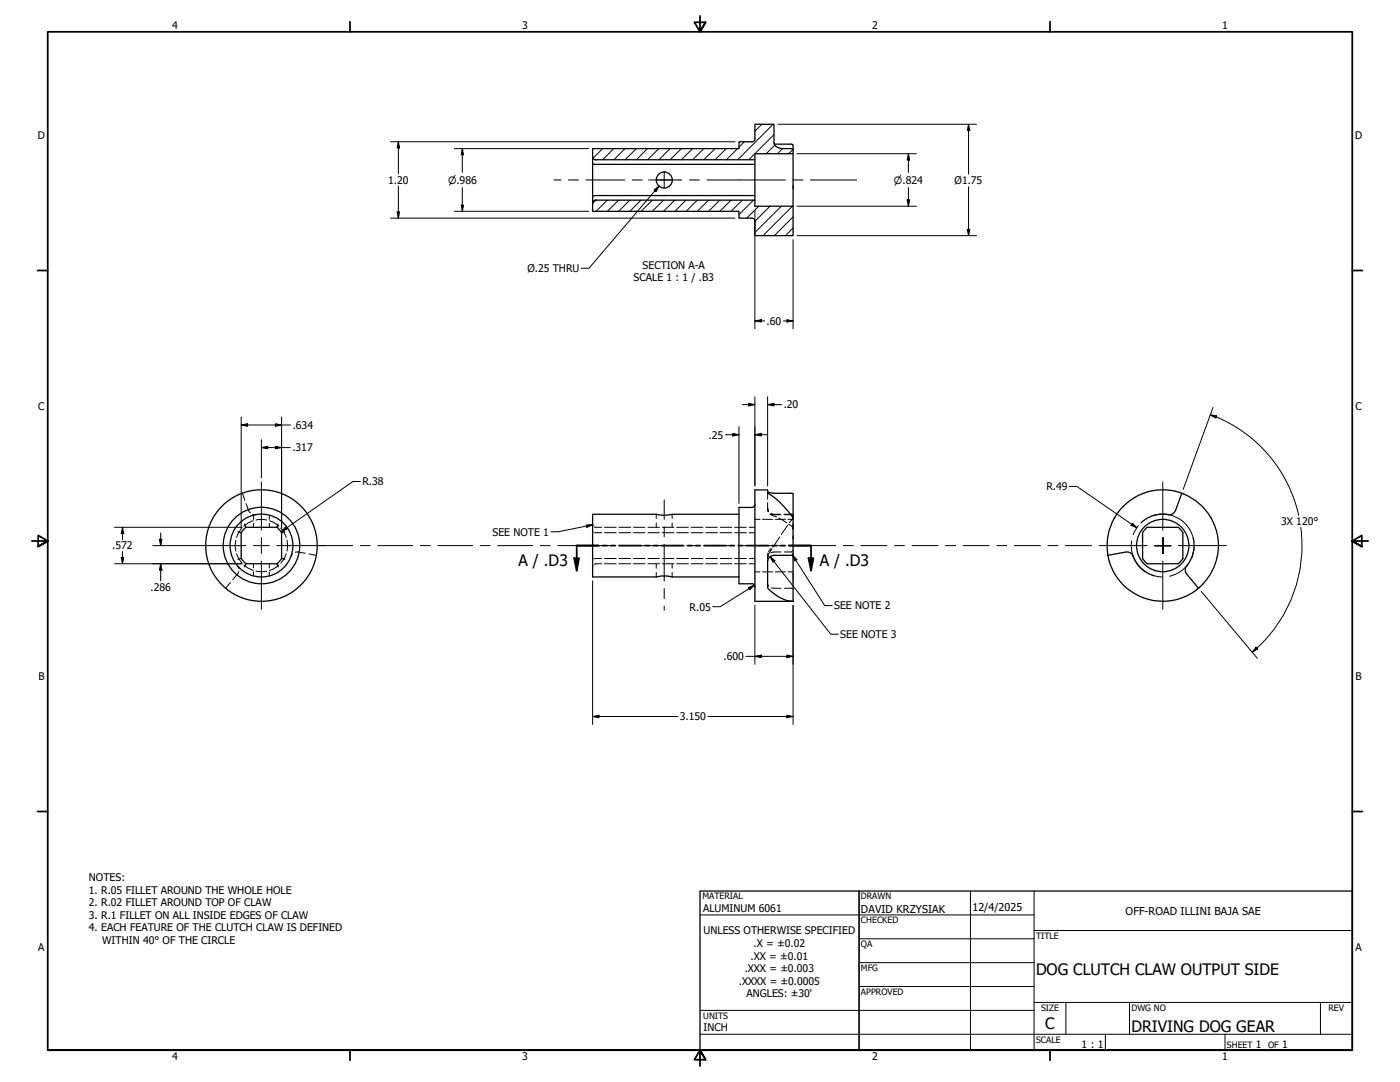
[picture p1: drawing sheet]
<svg xmlns="http://www.w3.org/2000/svg" width="559mm" height="432mm" viewBox="0 0 559 432" stroke-linecap="round" stroke-linejoin="round" font-family="sans-serif">
<!-- layer: Hatch (ANSI) -->
<g fill="none" stroke="#000" stroke-width=".4">
<path d="M240.5 59.3l-3.8 3.8M245 59.3l-4.5 4.5M249.5 59.3l-4.5 4.5M254 59.3l-4.5 4.5M258.4 59.3l-4.4 4.5M263 59.3l-4.5 4.5M267.5 59.3l-4.5 4.5M272 59.3l-4.5 4.5M276.4 59.3l-4.4 4.5M280.9 59.3l-4.4 4.5M285.4 59.3l-4.5 4.5M289.9 59.3l-4.5 4.5"/>
<path d="M294.4 59.3l-4.5 4.5M297.1 56.6l-2.1 2.1M304.1 49.6l-2.8 2.8M308.6 49.6l-14.2 14.2M308.9 53.7l-10 10.1M309.2 57.9l-3.4 3.4M312.4 59.3l-2.1 2M316.5 59.7l-1.7 1.6M237.9 79.9l-1.4 1.3M242.4 79.9l-4.5 4.4M246.9 79.9l-4.5 4.4M251.4 79.9l-4.5 4.4"/>
<path d="M255.8 79.9l-4.4 4.4M260.3 79.9l-4.4 4.4M264.9 79.9l-4.6 4.4M269.3 79.9l-4.4 4.4M273.8 79.9l-4.4 4.4M278.3 79.9l-4.4 4.4M282.8 79.9l-4.5 4.4M287.3 79.9l-4.5 4.4M291.8 79.9l-4.5 4.4M296.3 79.9l-4.5 4.4M300.7 79.9l-5.7 5.8M302.8 82.3l-4.7 4.8"/>
<path d="M307.3 82.3l-6 6M311.8 82.3l-10.5 10.5M316.3 82.3l-11.8 11.7M316.5 91l-2.9 3M316.5 86.6l-7.4 7.4"/>
</g>
<!-- layer: Hidden (ANSI) -->
<g fill="none" stroke="#000" stroke-width=".4">
<path d="M96.8 196.8l.9 2.8M306.4 196.6v2.7M94.2 215.6l-.3 1.1 .3 3.2M96.6 210.8l-1.5 2.1-.7 1.6M98.2 201l1.1 2.8 .6 .9M101 205.3l1.1 .1M101.1 207.8l-2 .9-1.8 1.3M101.2 205.6v1.7M101.2 208.9v1.5M102.2 207.5l2.6-.2 1.7 .2M107.5 205.6v1.7M107.5 208.9v1.5"/>
<path d="M107.6 207.8l1.1 .4 2.6 1.8M112.1 210.8l1.1 1.3 1 2.4M114.6 215.6l.2 2.1-.2 2.2M236.5 209.2l.2 .6M236.5 212.2l.4 .3M237.2 210.2l3 .2M237.4 212.6h2.8M241.3 210.4h4.6M241.3 212.6h4.6M247.1 210.4h4.6M247.1 212.6h4.6M252.9 210.4h4.5"/>
<path d="M252.9 212.6h4.5M258.6 210.4h4.6M258.6 212.6h4.6M261.9 205.2v1.7M261.9 208.7v1.7M264.4 210.4h4.6M264.4 212.6h4.6M268.3 205.2v1.7M268.3 208.7v1.7M270.1 210.4h4.7M270.1 212.6h4.7M275.9 210.4h4.6"/>
<path d="M275.9 212.6h4.6M281.7 210.4h4.6M281.7 212.6h4.6M287.5 210.4h4.6M287.5 212.6h4.6M293.2 210.4h4.7M293.2 212.6h4.7M299 210.4h2.3M299 212.6h2.3M301.3 207.3h2M304.4 207.3h4M306.4 202.7l.4 1.2"/>
<path d="M306.4 202.9l.4 1.3M306.4 200.6l.2 3.7M307.3 205.2l2.7 1.1M307.7 204.9l1.2 .3h2.7M307.7 205.1l1.2 .3h2.8M307.7 218.9l-.9 1.2M308.1 219.1l-1.5 2.3M308.9 217.7l-.5 .6M309.4 207.3h4.1M310.8 206.8l3.3 1.9M311.2 214.2l-2.5 3.9M312.9 205.2h2.6"/>
<path d="M313.1 205.4l3.1 .1M314.5 209.5l-2.7 3.8M314.5 207.3h2M314.8 209.2l1.6 1.3M316.4 205.8l.1 .3M316.5 206.4l-1.4 2.2M316.5 210.6v.2M316.5 219.6l-.1 .3M91.9 232.5l-1.9 2.3M94.4 221l.7 1.5 1.5 2.2M94.8 225.8l.5 1.1M95.3 228l-.5 1.1-1.9 2.2"/>
<path d="M97.3 225.5l1.8 1.3 2 .8M101.2 225v1.6M101.2 228.2v1.7M102.2 227.9l2.6 .3 1.7-.2M107.5 225v1.6M107.5 228.2v1.7M111.3 225.5l-2.6 1.8-1.1 .3M114.2 221l-1 2.4-1.1 1.3M116.8 221l-.7 .9M117.8 220.4l1.1-.1 3 .5M123.3 221l2.9 .6M236.7 225.6l-.2 .7"/>
<path d="M236.9 222.9l-.4 .3M237.4 222.9h2.8M240.2 225l-3 .2M241.3 222.9h4.6M241.3 225h4.6M247.1 222.9h4.6M247.1 225h4.6M252.9 222.9h4.5M252.9 225h4.5M258.6 222.9h4.6M258.6 225h4.6M261.9 225v1.8"/>
<path d="M261.9 228.5v1.8M264.4 222.9h4.6M264.4 225h4.6M268.3 225v1.8M268.3 228.5v1.8M270.1 222.9h4.7M270.1 225h4.7M275.9 222.9h4.6M275.9 225h4.6M281.7 222.9h4.6M281.7 225h4.6M287.5 222.9h4.6"/>
<path d="M287.5 225h4.6M293.2 222.9h4.7M293.2 225h4.7M299 222.9h2.3M299 225h2.3M301.3 228.2h2M304.4 228.2h4M306.4 233l.5 1M306.4 223.6v.5M306.5 221.9l-.1 1.3M306.5 220.7l-.1 1.1M306.8 221.6l-.4 1.2"/>
<path d="M307.8 234.6l3.9 .2M309.4 228.2h4.1M311.7 220.3h-2.8l-1.2 .4M313.1 234.8h3.1M314.5 228.2h2M316.2 220.2l-3.1 .1M316.4 234.9l.1 .2"/>
</g>
<g fill="#000">
<circle cx="308.2" cy="205.7" r=".19"/>
<circle cx="308.9" cy="217.7" r=".19"/>
<circle cx="316.4" cy="210.3" r=".19"/>
<circle cx="316.5" cy="210.5" r=".19"/>
<circle cx="306.4" cy="221.4" r=".19"/>
</g>
<!-- layer: Visible (ANSI) -->
<g fill="none" stroke="#000" stroke-width=".51">
<path d="M300 56.6h-5v2.7h-58.5v3.2M301.3 55.3v-5.7h7.6l.2 7.9a3.1 3.1 0 0 0 3.4 1.8h3.4l.6 .6M301.4 55.3l-.3 .8-1 .5M309.1 57.5l7.3 .2 .1 3.6h-15.2v2.5h-63.5M236.5 62.5v18.7M236.5 65.2l.9 .4h63.9M236.5 62.5l.3 .8 1 .5M237.8 79.9h63.5v2.4h15.2v11.7h-15.2l-.2-6.4-1-.5h-5.1v-2.8h-58.5v-3.1M237.8 79.8l-.7 .3-.6 1M301.3 63.8v16.1M301.3 78h-63.9l-.9 .5M316.5 61.3v21"/>
<path d="M306.4 196.1a3.1 3.1 0 0 0 2.5 .7l7.6 .2v9.8M471.7 196.8l-2.5 7M95 212.2l1.3 .4v10.3l-1.3 .3M97.7 209.2l.5 1.2M98.2 210.4l-1.9 2.2M98.2 210.4h12.4M110.6 210.4l1.8 2.2M111 209.2l-.4 1.2M113.7 212.2l-1.3 .4v10.3l1.3 .3M295 205.2h-26.7a13.4 13.4 0 0 1-6.4 0h-25.4v25.1h25.4a13.4 13.4 0 0 1 6.4 0h26.7M301.4 201.2l-.3 .8-.6 .4-5.5 .1v30.5h5M315.5 205.2l.7 .1 .3 .5"/>
<path d="M316.5 209.1l-.1 2.1M316.5 213.9v1M456 212.6l1.9-2.2h12.4l1.9 2.2M456.1 212.6v10.3M469.1 203.8l-.6 .9-1 .6a17.2 17.2 0 0 0-8.5 .9l-3.6 2.4M472.1 212.6v10.3M476.3 214.8a12.5 12.5 0 0 1-2.6 11M96.3 222.8l1.9 2.2M98.2 225l-.5 1.3M98.2 225h12.4M110.6 225l.4 1.3M112.4 222.8l-1.8 2.2"/>
<path d="M300.1 232.9l.7 .3 .6 1M316.5 221l-.6 .6h-7a2.49 2.49 0 0 0-2.5 2.5v10.2a13 13 0 0 0 6.5 4.9l3.6 .8M316.5 221v-14.2a36.1 36.1 0 0 0-10.1-10.2v-1.1h-5.1v44.5h15.2M316.5 221v19M442.1 221l.7 3.1M442.1 220.9a22.2 22.2 0 0 1 22.7-25.4 22.2 22.2 0 0 1 21 26.8M442.8 224.1a22.3 22.3 0 0 0 35.1 11.1M449.5 220.3l-7.3 1.3M449.5 220.3l1.2 .1 .9 .6a17.4 17.4 0 0 0 5.1 6.8l3.8 1.9M456 222.8l1.9 2.2h12.4l1.9-2.2M473.7 225.9l-.6 1 .2 1.7 5.1 6.2M480.3 233l-2.4 2.1"/>
<path d="M485.8 222.3a22.2 22.2 0 0 1-5.6 10.7"/>
<circle cx="265.1" cy="71.9" r="3.2"/>
<circle cx="104.4" cy="217.7" r="22.3"/>
<circle cx="104.4" cy="217.7" r="12.5"/>
<circle cx="104.4" cy="217.7" r="15.3"/>
<circle cx="464.1" cy="217.7" r="10.4"/>
</g>
<!-- layer: Section Line (ANSI) -->
<g fill="none" stroke="#000" stroke-width=".7">
<path d="M239 217.7h-8.8v10M240.5 217.7h1.8M243.8 217.7h1.8M247.1 217.7h8.9M257.4 217.7h1.9M260.7 217.7h1.9M264 217.7h8.9M274.4 217.7h1.8M277.7 217.7h1.8M281 217.7h8.8M291.3 217.7h1.8M294.6 217.7h1.8"/>
<path d="M297.9 217.7h8.9M308.2 217.7h1.9M311.5 217.7h1.9M314.8 217.7h8.9v10M229.2 222.8h1.9l-.9 4.9zM322.7 222.8h2l-1 4.9z"/>
</g>
<path d="M229.2 222.8h1.9l-.9 4.9zM322.7 222.8h2l-1 4.9z" fill="#000"/>
<!-- layer: Border (ANSI) -->
<g fill="none" stroke="#000" stroke-width=".7">
<path d="M139.7 8.6v4.1M279.4 6.3v6.4l-2.2-3.8h4.4l-2.2 3.8 2.2-3.8M419.1 8.6v4.1M15 107.9h4M539.8 107.9h4M12.7 215.9h6.3l-3.8-2.2v4.4l3.8-2.2-3.8 2.2M546.1 215.9h-6.3l3.8-2.2v4.4l-3.8-2.2 3.8 2.2M15 323.8h4M539.8 323.8h4M19 419.1v-406.4h520.8v406.4h-520.8h520.8M139.7 419.1v4.1M419.1 419.1v4.1"/>
<path d="M281.6 422.9l-2.2-3.8 2.2 3.8h-4.4l2.2-3.8v6.3"/>
</g>
<!-- layer: Title (ANSI) -->
<g fill="none" stroke="#000" stroke-width=".4">
<path d="M387.3 355.6v63.5M412.7 355.6v63.5M342.9 365.1h69.8M342.9 374.6h69.8M412.7 371.3h127.1M342.9 384.2h69.8M342.9 393.7h69.8M342.9 412.7h196.9M342.9 403.2h69.8M412.7 400h127.1M425.4 400v12.7M441.2 412.7v6.4"/>
<path d="M450.8 400v12.7M488.9 412.7v6.4M527 400v12.7"/>
</g>
<path d="M342.9 355.6h196.9v63.5h-196.9z" fill="none" stroke="#000" stroke-width=".51"/>
<!-- layer: Sketch Geometry (ANSI) -->
<path d="M342.9 355.6v63.5h-63.5M279.4 365.1h63.5M279.4 412.7h63.5M279.4 403.2h63.5" fill="none" stroke="#000" stroke-width=".4"/>
<path d="M342.9 355.6h-63.5v63.5" fill="none" stroke="#000" stroke-width=".51"/>
<!-- layer: Center Mark (ANSI) -->
<g fill="none" stroke="#000" stroke-width=".4">
<path d="M258.8 71.8h.2M261.9 71.8h6.4M265.1 65.5v.2M265.1 68.6v6.4M265.1 78v.2M271.3 71.8h.2M104.3 192.3v19.3M464.1 192.3v19.3M78.9 217.7h19.3M101.2 217.7h6.3M104.3 214.6v6.3M110.5 217.7h19.2"/>
<path d="M438.7 217.7h19.2M460.9 217.7h6.4M464.1 214.6v6.3M464.1 214.6v3.1h-3.2M467.3 217.7h-3.2v3.2M470.3 217.7h19.2M104.3 223.9v19.2M464.1 223.9v19.2"/>
</g>
<!-- layer: Centerline (ANSI) -->
<g fill="none" stroke="#000" stroke-width=".4">
<path d="M221.1 71.8h2.8M226.9 71.8h4M233.9 71.8h15.5M252.3 71.8h4M259.3 71.8h12.9M275.2 71.8h3.9M282.2 71.8h31.3M316.5 71.8h4M323.5 71.8h18.4M265.1 199.5v7.8M126.9 217.7h13.9M143.8 217.7h4"/>
<path d="M150.8 217.7h13.9M167.8 217.7h3.9M174.8 217.7h13.9M191.7 217.7h3.9M198.7 217.7h13.9M215.6 217.7h4M222.6 217.7h21.7M247.3 217.7h4M254.3 217.7h18.1M265.1 210.2v4M265.1 217.2v14.7M275.4 217.7h4"/>
<path d="M282.4 217.7h10.4M295.8 217.7h4M302.8 217.7h10.4M316.2 217.7h4M323.2 217.7h10.4M336.6 217.7h4M343.6 217.7h10.4M357.1 217.7h3.9M364 217.7h10.5M377.4 217.7h4M384.4 217.7h10.4M397.9 217.7h3.9"/>
<path d="M404.9 217.7h10.4M418.3 217.7h4M425.3 217.7h10.4M451.7 215.8a12.5 12.5 0 0 0 5.5 12.4M460.2 205.8a12.5 12.5 0 0 1 16.3 9.8M476.6 218.6l-.9 3.9M265.1 234.9v4M459.9 229.5l3.9 .7M474.2 225.1a12.5 12.5 0 0 1-7.4 4.9M265.1 241.9v1.7"/>
</g>
<!-- layer: Dimension (ANSI) -->
<g fill="none" stroke="#000" stroke-width=".4">
<path d="M155.8 56.6h137.6M159 56.6l.5 2.5h-1zM159 56.6v12.8M181.4 59.3h53.5M184.5 59.3l.5 2.5h-.9zM184.5 59.3v9.5M310.5 49.6h79.3M386.6 49.6l.5 2.5h-1zM386.6 49.6v19.9M159 74.2v12.9M184.5 74.9v9.4M261 75.8l2.1-1.6-1.3 2.3z"/>
<path d="M263.1 74.2l-28 32.9h-3.1M318.1 61.3h47.7M362.1 79.8h1l-.5 2.5zM362.6 61.3l.5 2.6h-1zM362.6 61.3v7.5M362.6 74.9v7.4M386.6 74.5v19.5M155.8 87.1h137.6M158.5 84.6h1l-.5 2.5zM181.4 84.3h53.5M184.1 81.9h.9l-.5 2.4zM301.3 83.9v47.4"/>
<path d="M316.5 95.6v35.7M318.1 94h71.7M318.1 82.3h47.7M386.1 91.6h1l-.5 2.4zM301.3 128.1l2.5-.5v.9zM301.3 128.1h3.9M312.7 128.1h3.8M314.1 127.6l2.4 .5-2.4 .4zM301.3 158.3v35.6M306.4 158.3v35.6M96.3 169.6l2.5-.5v1zM96.3 169.6h19.7"/>
<path d="M96.3 166.4v44.6M104.3 178.6l2.6-.5v1zM104.3 178.6h11.6M104.3 175.5v15.3M109.9 169.1l2.5 .5-2.5 .5zM109.9 178.1l2.5 .5-2.5 .5zM112.4 166.4v44.5M289.6 173.5h5.4M292.5 173l2.5 .5-2.5 .5zM295 170.3v30.6M296.4 161.5h4.9M298.8 161l2.5 .5-2.5 .5z"/>
<path d="M301.3 173.5l2.5-.5v1zM301.3 173.5h5M306.4 161.5l2.5-.5v1zM306.4 161.5h5.6M483.1 165.5l2.5 .5-.3 .9zM483.1 165.5l2.4 .9M484.2 162.6l-12 32.7M485.4 166.4a55.6 55.6 0 0 1 33 39.3M143.8 192.2h-3l-28.7 20.1M426.8 194.1h3l24 16.5M45.7 210.4h50.9M48.9 210.4l.5 2.6h-1z"/>
<path d="M48.9 210.4v4.9M61 217.7h17.9M63.6 215.2h1l-.5 2.5zM64.1 212.7v5M113.9 210.4l.6 .8-2.4 1.1zM234.1 209.5l2.5-.1-2.3 1zM236.6 209.4l-13.7 2.8h-3M452 208.8l1.8 1.8-2.4-1zM454.4 209.8l-2.1 3.6M519.2 210.4a55.5 55.5 0 0 1-19.4 49.9M45.7 225h50.9M48.4 222.5h1l-.5 2.5z"/>
<path d="M48.9 220.1v4.9M64.1 225l.5 2.5h-1zM64.1 225v6.8M236.5 231.8v57.3M298.8 234.4l2.3-.8-1.8 1.7zM301.1 233.6l-13.6 8.5h-3M307.4 222.1l1.9 1.7-.8 .6zM307.4 222.1l24.2 31h3M316.3 221.5l1.8 1.8-.9 .5zM316.3 221.5l12.9 20.2h3M479.4 236l22.4 26.7M301.3 241.6v23.5"/>
<path d="M316.5 241.6v47.5M501.3 258.3l.7 .7-2.2 1.3zM297.7 261.9h18.8M301.3 261.9l2.5-.5v1zM314.1 261.4l2.4 .5-2.4 .5zM236.5 285.9l2.6-.5v1zM236.5 285.9h34.1M282.6 285.9h33.9M314.1 285.4l2.4 .5-2.4 .5z"/>
</g>
<g fill="#000">
<path d="M159 56.6l.5 2.5h-1zM386.6 49.6l.5 2.5h-1zM184.5 59.3l.5 2.5h-.9zM261 75.8l2.1-1.6-1.3 2.3zM362.1 79.8h1l-.5 2.5zM362.6 61.3l.5 2.6h-1zM158.5 84.6h1l-.5 2.5zM184.1 81.9h.9l-.5 2.4zM386.1 91.6h1l-.5 2.4zM301.3 128.1l2.5-.5v.9zM314.1 127.6l2.4 .5-2.4 .4zM96.3 169.6l2.5-.5v1z"/>
<path d="M104.3 178.6l2.6-.5v1zM109.9 169.1l2.5 .5-2.5 .5zM109.9 178.1l2.5 .5-2.5 .5zM292.5 173l2.5 .5-2.5 .5zM298.8 161l2.5 .5-2.5 .5zM301.3 173.5l2.5-.5v1zM306.4 161.5l2.5-.5v1zM483.1 165.5l2.5 .5-.3 .9zM48.9 210.4l.5 2.6h-1zM63.6 215.2h1l-.5 2.5zM113.9 210.4l.6 .8-2.4 1.1zM234.1 209.5l2.5-.1-2.3 1z"/>
<path d="M452 208.8l1.8 1.8-2.4-1zM48.4 222.5h1l-.5 2.5zM64.1 225l.5 2.5h-1zM298.8 234.4l2.3-.8-1.8 1.7zM307.4 222.1l1.9 1.7-.8 .6zM316.3 221.5l1.8 1.8-.9 .5zM501.3 258.3l.7 .7-2.2 1.3zM301.3 261.9l2.5-.5v1zM314.1 261.4l2.4 .5-2.4 .5zM236.5 285.9l2.6-.5v1zM314.1 285.4l2.4 .5-2.4 .5z"/>
</g>
<g font-size="6.3">
<text x="206.9" y="226">A / .D3</text>
<text x="327.2" y="226">A / .D3</text>
<text x="413.5" y="389.1">DOG CLUTCH CLAW OUTPUT SIDE</text>
<text x="417.2" y="410.6">C</text>
<text x="451.6" y="411.9">DRIVING DOG GEAR</text>
</g>
<g font-size="4.3">
<text x="343.7" y="364.3">DAVID KRZYSIAK</text>
<text x="388.1" y="363.7">12/4/2025</text>
<text x="449.3" y="365.1">OFF-ROAD ILLINI BAJA SAE</text>
</g>
<g font-size="4.2">
<text x="68.7" y="11.7">4</text>
<text x="208.4" y="11.7">3</text>
<text x="348.1" y="11.7">2</text>
<text x="487.8" y="11.7">1</text>
<text x="15.1" y="55.5">D</text>
<text x="540.9" y="55.5">D</text>
<text x="154.9" y="73.3">1.20</text>
<text x="381" y="73.5">Ø1.75</text>
<text x="256.5" y="107.3">SECTION A-A</text>
<text x="210.5" y="108.6">Ø.25 THRU</text>
<text x="252.9" y="112.3">SCALE 1 : 1 / .B3</text>
<text x="306" y="129.6">.60</text>
<text x="15.2" y="163.4">C</text>
<text x="312.8" y="163">.20</text>
<text x="541" y="163.4">C</text>
<text x="116.8" y="171.1">.634</text>
<text x="282.9" y="175">.25</text>
<text x="116.7" y="180.1">.317</text>
<text x="144.7" y="193.7">R.38</text>
<text x="417.6" y="195.7">R.49</text>
<text x="511.4" y="209.6">3X 120°</text>
<text x="196.6" y="213.7">SEE NOTE 1</text>
<text x="44.8" y="219.3">.572</text>
<text x="60.1" y="235.8">.286</text>
<text x="275.3" y="243.6">R.05</text>
<text x="333" y="243.2">SEE NOTE 2</text>
<text x="335.4" y="254.6">SEE NOTE 3</text>
<text x="288.8" y="263.5">.600</text>
<text x="15.3" y="271.4">B</text>
<text x="541.1" y="271.4">B</text>
<text x="271.3" y="287.5">3.150</text>
<text x="35.5" y="351.6">NOTES:</text>
<text x="35.5" y="356.6">1. R.05 FILLET AROUND THE WHOLE HOLE</text>
<text x="35.5" y="361.6">2. R.02 FILLET AROUND TOP OF CLAW</text>
<text x="280.7" y="363.9">ALUMINUM 6061</text>
<text x="35.5" y="366.6">3. R.1 FILLET ON ALL INSIDE EDGES OF CLAW</text>
<text x="35.5" y="371.7">4. EACH FEATURE OF THE CLUTCH CLAW IS DEFINED</text>
<text x="40.8" y="376.7">WITHIN 40° OF THE CIRCLE</text>
<text x="280.8" y="372.9">UNLESS OTHERWISE SPECIFIED</text>
<text x="300.8" y="378">.X = ±0.02</text>
<text x="15.2" y="379.3">A</text>
<text x="299.6" y="383">.XX = ±0.01</text>
<text x="541" y="379.3">A</text>
<text x="297.2" y="388">.XXX = ±0.003</text>
<text x="294.9" y="393">.XXXX = ±0.0005</text>
<text x="298" y="398">ANGLES: ±30'</text>
<text x="280.9" y="411.3">INCH</text>
<text x="431.7" y="418.3">1 : 1</text>
<text x="501.3" y="418.3">1</text>
<text x="511.8" y="418.3">1</text>
<text x="68.7" y="423.2">4</text>
<text x="208.4" y="423.2">3</text>
<text x="348.1" y="423.2">2</text>
<text x="487.8" y="423.2">1</text>
</g>
<g font-size="3.9">
<text x="178.8" y="73.3">⌀.986</text>
<text x="356.8" y="73.3">⌀.824</text>
</g>
<g font-size="3.5">
<text x="280.4" y="359">MATERIAL</text>
<text x="343.7" y="358.9">DRAWN</text>
<text x="343.7" y="368.5">CHECKED</text>
<text x="413.5" y="374.6">TITLE</text>
<text x="343.7" y="378">QA</text>
<text x="343.7" y="387.5">MFG</text>
<text x="343.7" y="397.1">APPROVED</text>
<text x="280.7" y="406.8">UNITS</text>
<text x="415.5" y="403.4">SIZE</text>
<text x="451.6" y="403.4">DWG NO</text>
<text x="530.3" y="403.4">REV</text>
<text x="413.5" y="416.1">SCALE</text>
<text x="489.7" y="418.3">SHEET</text>
<text x="506.2" y="418.3">OF</text>
</g>
</svg>
